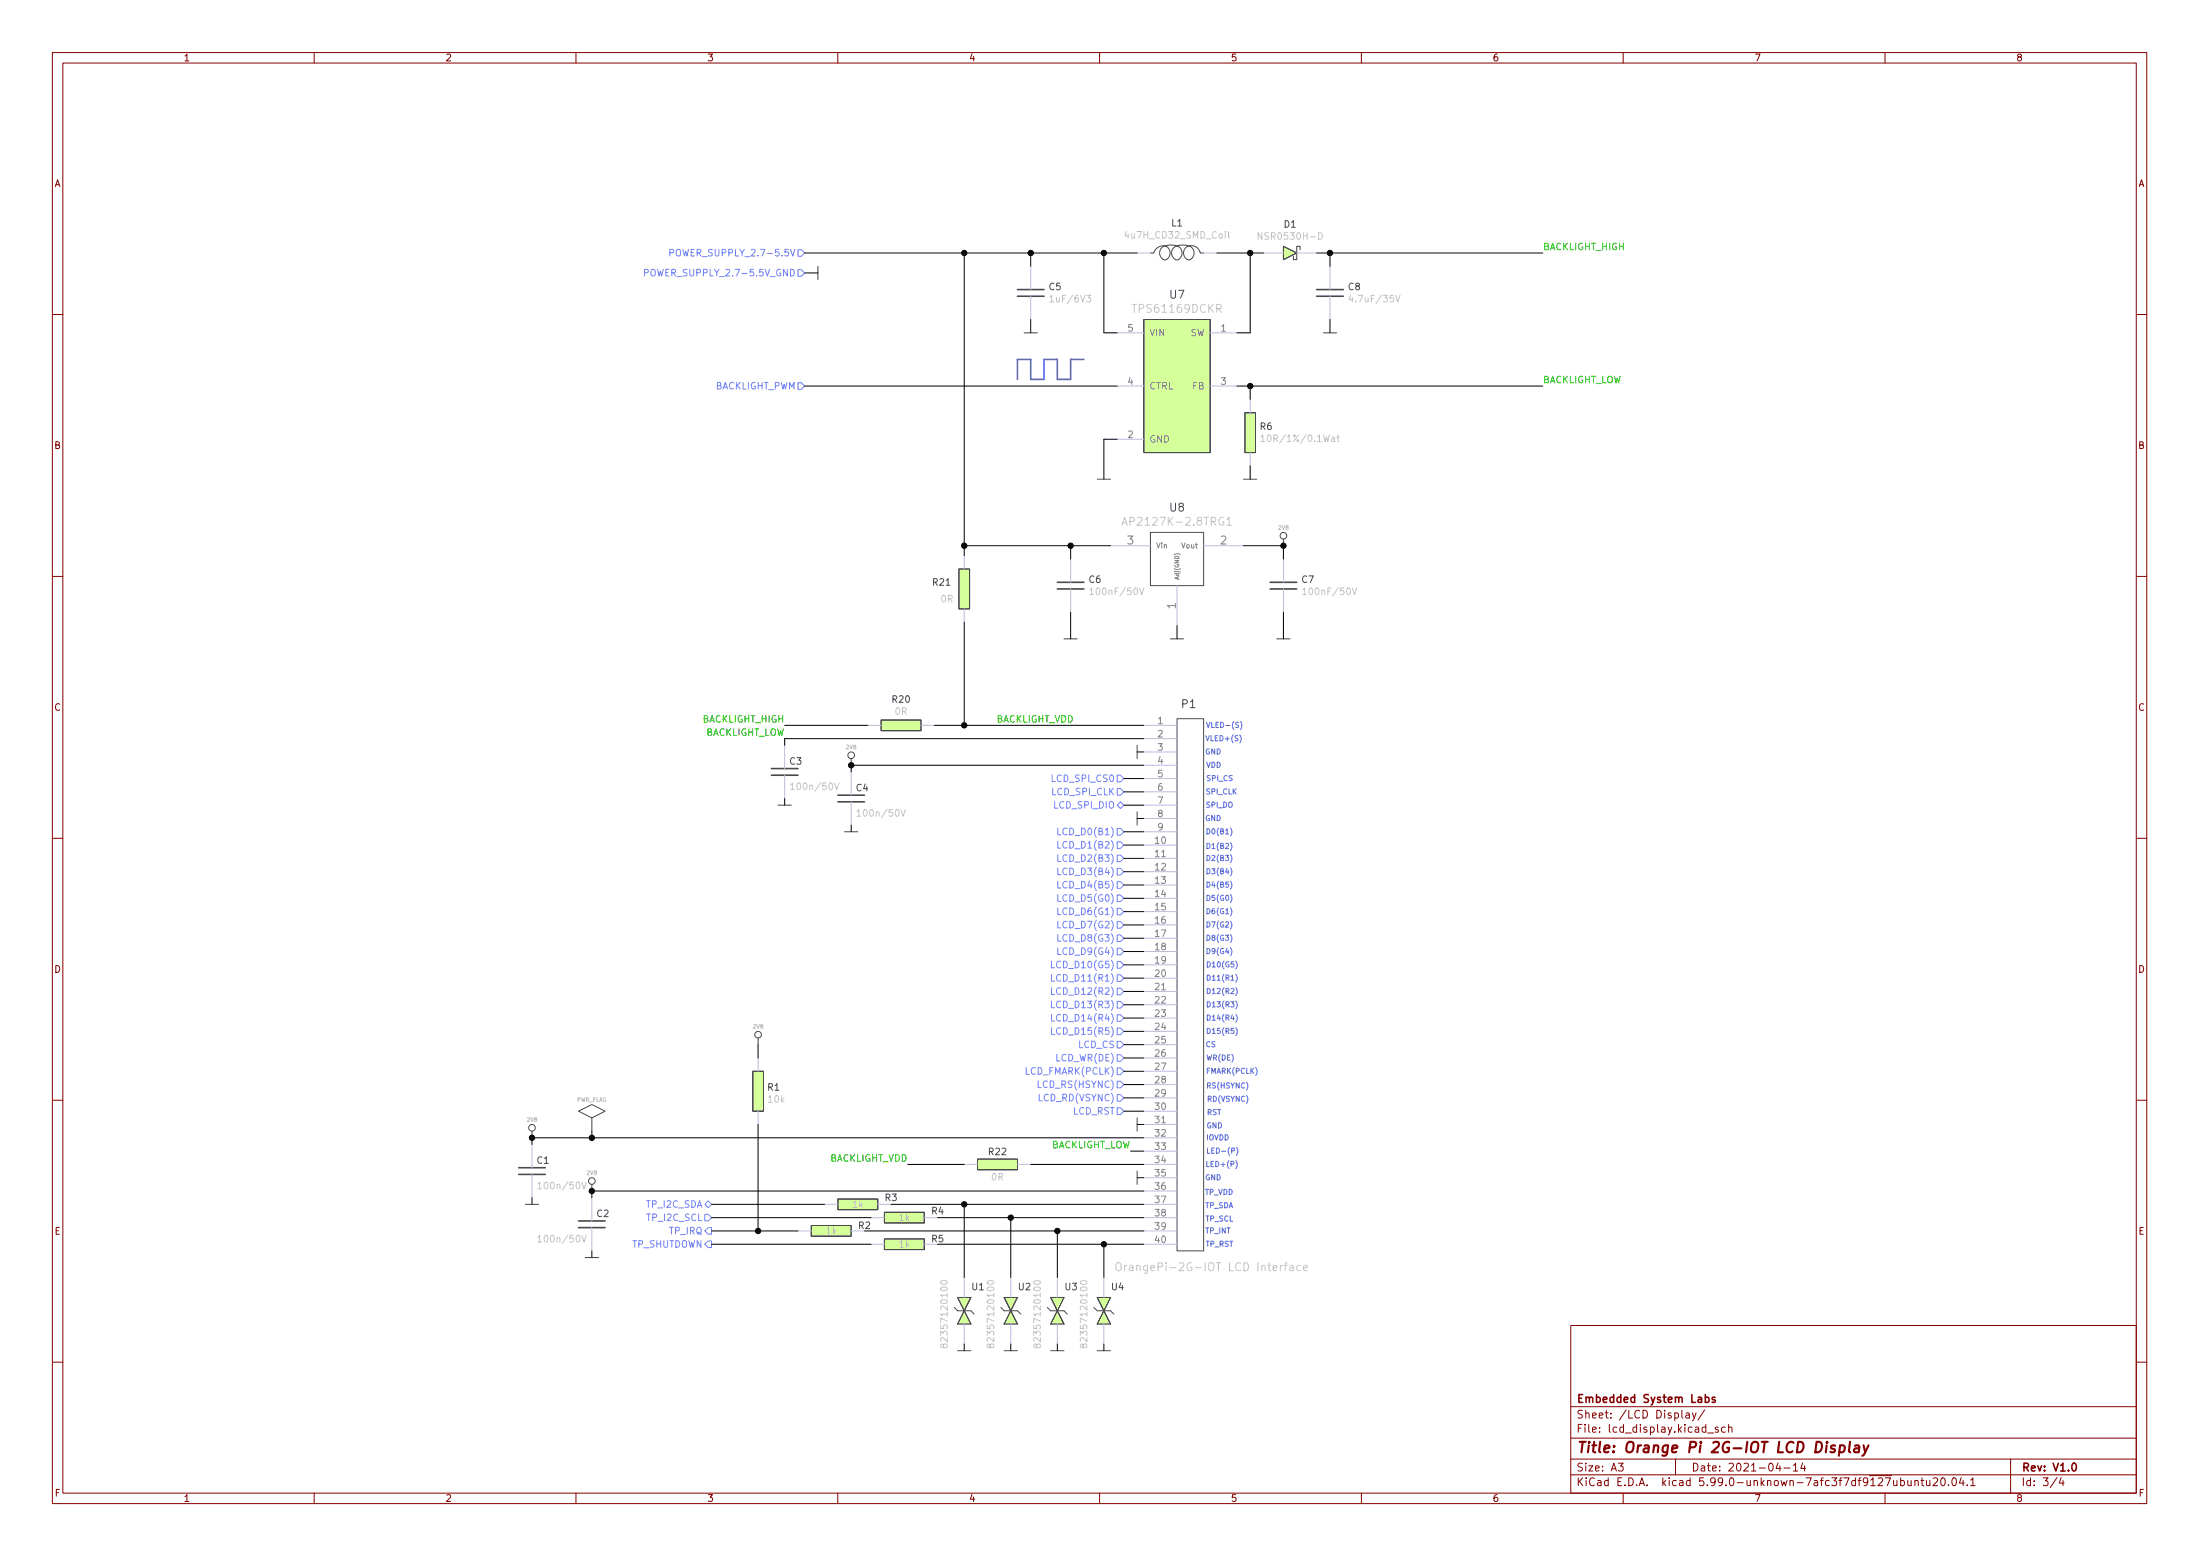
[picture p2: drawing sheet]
<svg xmlns="http://www.w3.org/2000/svg" width="420mm" height="297mm" viewBox="0 0 420 297" stroke-linecap="round" stroke-linejoin="round" font-family="sans-serif">
<g fill="none" stroke="#840000" stroke-width=".19">
<path d="M10 10h400v277h-400zM12 12h396v273h-396zM60 10v2M110 10v2M160 10v2M210 10v2M260 10v2M310 10v2M360 10v2M10 60h2M408 60h2M10 110h2"/>
<path d="M408 110h2M10 160h2M408 160h2M10 210h2M408 210h2M300 253h108v32h-108zM10 260h2M300 278.5h108M300 274.5h108M300 268.5h108M309.1 279.3h.9l-.5 .6 .4 .1v.7l-.2 .1-.6-.1M320 278.5v3"/>
<path d="M321.2 269.2v1.3l.2 .2M322 269.8h.6v.9M322.6 270.1h-.5a.29 .29 0 0 0-.2 .3 .29 .29 0 0 0 .2 .3l.5-.1M323.2 269.7l.4 1M323.9 269.7l-.5 1.4-.2 .1M325.6 269.1l-1.3 2M326.1 273.6h1.2M328.1 272.5l-.3-.1-.2 .2v.2l.5 .2v.3h-.5M329.5 272.5l-.4-.1-.3 .3 .1 .6h.6M330.1 272.6l.2-.2 .4 .1 .1 .9M330.1 271.9v1.5M339.6 279.2l-.4 1.1h.9"/>
<path d="M339.9 279.8v1M342.5 279.7l.4-.4v1.5M344.3 279.2l-.4 1.1h1M344.6 279.8v1M384 278.5v6.5M408 260h2M60 285v2M110 285v2M160 285v2M210 285v2M260 285v2M300 281.5h108"/>
<path d="M310 285v2M340.7 280.2h1.2M342.5 280.8h.9M360 285v2M364.4 282.6v.9l.4 .1 .2-.1M365 282.6v1M365.7 282.8l.2-.2 .4 .1 .1 .9M365.7 282.6v1M366.8 282.6h.6M367.1 282.1v1.3l.3 .2M367.9 282.6l.1 .9 .4 .1 .2-.1M368.6 282.6v1"/>
<path d="M369.2 282.3l.6-.2 .2 .2 .1 .2-1 1.1h1M370.9 282.2l.1-.1a.8 .8 0 0 1 .5 .8 .8 .8 0 0 1-.5 .7 1 1 0 0 1-.1-1.4zM372.1 283.5v.1M373 282.2l.1-.1a.8 .8 0 0 1 .6 .8 .8 .8 0 0 1-.6 .7 1 1 0 0 1-.1-1.4zM374.6 282l-.4 1.1h.9M374.9 282.6v1M375.7 283.5v.1M376.4 282.5l.4-.4v1.5M376.4 283.6h.8M392.9 282l-1.3 2M393.6 282l-.3 1.1h.9M394 282.6v1"/>
</g>
<path d="M325.7 266.8l.4-.1 .3 .3-.1 .6h-.6M327.5 266.8l-.3-.1-.2 .2v.2l.5 .2v.3h-.5M395.9 279.4l.1-.1a.8 .8 0 0 1 .6 .8 .8 .8 0 0 1-.6 .7 1 1 0 0 1-.1-1.4z" fill="none" stroke="#840000" stroke-width=".3"/>
<path d="M350.5 276a.49 .49 0 0 0-.8 .3l.2 .3 .5 .1 .1 .2-.4 .3-.5-.1M351.4 276h.8l.1 .3v.6a.66 .66 0 0 1-1 .2M351.4 275.9l-.2 2M353.3 275.2l-.2 1.8 .3 .2M354.3 276h.7v1.2M355.1 276.4l-.7 .1a.4 .4 0 0 0-.3 .3 .4 .4 0 0 0 .2 .4l.7-.1M355.9 275.9l.3 1.3M356.9 275.9l-.9 1.8-.3 .2" fill="none" stroke="#840000" stroke-width=".4"/>
<g fill="none" stroke="#484848" stroke-width=".19">
<path d="M156.2 50.8v2.6M222.4 47a4 4 0 0 1 2.5 0M222.6 47a1.9 1.9 0 0 0-2.3 1.3h-.6M222.8 49.6a1.36 1.36 0 0 0 .7-1.5 1.36 1.36 0 0 0-1.2-1.1 1.32 1.32 0 0 0-.8 1.5 1.32 1.32 0 0 0 1.3 1.1M224.1 47.3a.84 .84 0 0 1 1-.3 .84 .84 0 0 1 .6 .8 1.19 1.19 0 0 1-.1 1.2 1.19 1.19 0 0 1-1.1 .5 1.42 1.42 0 0 1-.4-2.2zM224.7 47a4 4 0 0 1 2.5 0M226.4 47.3a.84 .84 0 0 1 .9-.3 .84 .84 0 0 1 .6 .8 1.19 1.19 0 0 1 0 1.2 1.19 1.19 0 0 1-1.1 .5 1.42 1.42 0 0 1-.4-2.2zM227 47a1.73 1.73 0 0 1 2.2 1.3h.7M245.1 47l2.5 1.3-2.5 1.3zM195.6 63.5h2.5M218.4 61h12.7v25.4h-12.7zM237.7 78.8h2.1v7.6h-2.1z"/>
<path d="M252.7 63.5h2.6M209.5 91.5h2.6M237.5 91.5h2.5M183.1 108.6h2.1v7.6h-2.1zM219.7 101.6h10.2v10.2h-10.2zM245.1 102.9v1.3M168.3 137.5h7.6v2h-7.6zM203.2 122h2.5M223.5 122h2.6M224.8 137.2h5.1v101.6h-5.1zM243.8 122h2.6M148.6 153.7h2.5"/>
<path d="M161.3 158.8h2.5M162.6 144.8v1.3M217.2 142.3v2.5M217.2 155v2.5M144.8 198.2v1.2M101.6 215.9v1.3M110.5 212.1l2.5-1.2 2.6 1.2-2.6 1.3zM113 213.4v2.5M143.8 204.5h2v7.6h-2zM217.2 213.4v2.5M100.3 229.9h2.6M113 226.1v1.3"/>
<path d="M154.9 234h7.7v2h-7.7zM160 228.9h7.6v2h-7.6zM168.9 231.4h7.6v2.1h-7.6zM168.9 236.5h7.6v2h-7.6zM186.7 221.3h7.6v2h-7.6zM217.2 223.6v2.5M111.8 240.1h2.5M182.2 249.6l.7 .6h2.5l.7 .7M182.9 247.7h2.5l-1.3 2.5zM182.9 257.8h2.5M184.1 250.2l1.3 2.6h-2.5zM191.1 249.6l.7 .6h2.5l.6 .7"/>
<path d="M191.8 247.7h2.5l-1.3 2.5zM191.8 257.8h2.5M193 250.2l1.3 2.6h-2.5zM200 249.6l.7 .6h2.5l.6 .7M200.7 247.7h2.5l-1.3 2.5zM200.7 257.8h2.5M201.9 250.2l1.3 2.6h-2.5zM208.9 249.6l.6 .6h2.6l.6 .7M209.5 247.7h2.6l-1.3 2.5zM209.5 257.8h2.6M210.8 250.2l1.3 2.6h-2.6z"/>
<circle cx="245.1" cy="102.3" r=".63"/>
<circle cx="162.6" cy="144.2" r=".63"/>
<circle cx="144.8" cy="197.5" r=".63"/>
<circle cx="101.6" cy="215.3" r=".63"/>
<circle cx="113" cy="225.5" r=".63"/>
</g>
<g fill="none" stroke="#babcdd" stroke-width=".19">
<path d="M196.8 50.8v4.5M196.8 56.5v4.5M217.2 48.3h2.5M229.9 48.3h2.5M241.3 48.3h3.8M247.6 48.3h3.9M254 50.8v4.5M254 56.5v4.5M213.4 63.5h5M213.4 73.7h5M231.1 63.5h5.1M231.1 73.7h5.1"/>
<path d="M238.8 76.2v2.6M213.4 83.9h5M238.8 86.4v2.5M184.1 106.1v2.5M184.1 116.2v2.6M204.5 106.7v4.5M204.5 112.4v4.5M212.1 104.2h7.6M224.8 111.8v7.6M229.9 104.2h7.6M245.1 106.7v4.5M245.1 112.4v4.5"/>
<path d="M165.7 138.5h2.6M175.9 138.5h2.5M218.4 138.5h6.4M149.9 142.3v4.4M149.9 148v4.4M162.6 147.4v4.4M162.6 153v4.5M218.4 141h6.4M218.4 143.5h6.4M218.4 146.1h6.4M218.4 148.6h6.4M218.4 151.2h6.4"/>
<path d="M218.4 153.7h6.4M218.4 156.2h6.4M218.4 158.8h6.4M218.4 161.3h6.4M218.4 163.9h6.4M218.4 166.4h6.4M218.4 168.9h6.4M218.4 171.5h6.4M218.4 174h6.4M218.4 176.6h6.4M218.4 179.1h6.4M218.4 181.6h6.4"/>
<path d="M218.4 184.2h6.4M218.4 186.7h6.4M218.4 189.3h6.4M218.4 191.8h6.4M218.4 194.3h6.4M218.4 196.9h6.4M218.4 199.4h6.4M101.6 218.5v4.4M113 215.9h.1M144.8 202v2.5M144.8 212.1v2.6M218.4 202h6.4"/>
<path d="M218.4 204.5h6.4M218.4 207h6.4M218.4 209.6h6.4M218.4 212.1h6.4M218.4 214.7h6.4M218.4 217.2h6.4M218.4 219.7h6.4M101.6 224.2v4.4M113 228.6v4.5M113 234.3v4.5M152.4 235h2.5M157.5 229.9h2.5"/>
<path d="M162.6 235h2.5M166.4 232.4h2.5M166.4 237.5h2.5M167.6 229.9h2.6M176.5 232.4h2.6M176.5 237.5h2.6M184.1 222.3h2.6M194.3 222.3h2.5M218.4 232.4h6.4M218.4 237.5h6.4M218.4 235h6.4M218.4 229.9h6.4"/>
<path d="M218.4 222.3h6.4M218.4 224.8h6.4M218.4 227.4h6.4M184.1 243.9v3.8M184.1 252.8v3.8M193 243.9v3.8M193 252.8v3.8M201.9 243.9v3.8M201.9 252.8v3.8M210.8 243.9v3.8M210.8 252.8v3.8"/>
</g>
<g fill="none" stroke="#c2c2c2" stroke-width=".19">
<path d="M200.5 56.7l.4-.3v1.2M200.5 57.6h.7M207.5 56.4h.8l-.4 .4 .3 .2v.5l-.1 .1-.6-.1M234.6 44.2v1.1l.2 .2M241 44.4v1.3l-.7-1.3v1.3M251.8 44.4a.64 .64 0 0 1 .8 .7 .64 .64 0 0 1-.8 .6zM258 56.3l-.4 .9h.8M266.5 56.4l.5 1.2 .4-1.2M214.4 99.8h.7M234.3 99.2l.4-.5v1.6M240.8 83.4l.4-.4v1.3M240.8 84.3h.7"/>
<path d="M255.3 83.5h.5M255.5 83v1.1l.3 .2M208.1 112.6l.4-.4v1.3M208.1 113.5h.7M214.3 100.3l.5-1.6 .5 1.6M217.6 112.2l.4 1.3 .5-1.3M234.3 100.3h.9M248.8 112.6l.3-.4v1.3M248.8 113.5h.7M258.3 112.2l.4 1.3 .4-1.3M151 149.8l.3-.3v1.2M151 150.7h.7"/>
<path d="M159.4 149.5l.4 1.2 .4-1.2M163.7 154.9l.3-.4v1.3M163.7 155.8h.7M172.1 154.5l.4 1.3 .4-1.3M102.7 236.2l.4-.4v1.3M102.7 226l.4-.3v1.2M102.7 237.1h.7M102.7 226.9h.7M111.1 235.8l.4 1.3 .5-1.3M111.1 225.7l.4 1.2 .5-1.2M179.8 244.6a.69 .69 0 0 1 1.1 .3 .72 .72 0 0 1-1.3-.1zM180.2 256.8l.2-.2h.4l.1 .2-.1 .4-.4 .1-.2-.1-.1-.6-.4 .1-.1 .3 .2 .2 .1 .1 .3-.3"/>
<path d="M188.7 244.6a.69 .69 0 0 1 1.1 .3 .72 .72 0 0 1-1.3-.1zM189.1 256.8l.2-.2h.4l.1 .2-.1 .4-.4 .1-.2-.1-.1-.6-.4 .1-.1 .3 .2 .2 .1 .1 .3-.3M197.5 244.6a.69 .69 0 0 1 1.2 .3 .72 .72 0 0 1-1.3-.1zM198 256.8l.2-.2h.4l.1 .2-.1 .4-.4 .1-.2-.1-.2-.6-.3 .1-.1 .3 .1 .2 .2 .1 .3-.3M206.4 244.6a.69 .69 0 0 1 1.2 .3 .72 .72 0 0 1-1.3-.1zM206.9 256.8l.2-.2h.4l.1 .2-.1 .4-.4 .1-.2-.1-.2-.6-.3 .1-.1 .3 .1 .2 .2 .1 .3-.3M213.3 241.1a.51 .51 0 0 1 .6 0 .51 .51 0 0 1 .2 .5v.5a.51 .51 0 0 1-.5 .5 .51 .51 0 0 1-.5-.5v-.5zM214.8 241.6v1M215.2 241.6h-.3l-.1 .3M246.3 241.6h.6l.1 1M247 241.9l-.5 .1a.3 .3 0 0 0-.2 .3 .3 .3 0 0 0 .2 .3l.5-.1M248.4 241.6h-.5l-.2 .3 .1 .6h.6"/>
<path d="M249 242.1l.7-.2-.1-.3h-.4l-.2 .2v.7h.6"/>
</g>
<g fill="none" stroke="#484848" stroke-width=".3">
<path d="M194.3 56.6h5.1M194.3 55.3h5.1M251.5 56.6h5M251.5 55.3h5M201.9 112.4h5.1M201.9 111.2h5.1M242.6 112.4h5M242.6 111.2h5M147.3 148h5.1M147.3 146.7h5.1M160 153.1h5.1M160 151.8h5.1"/>
<path d="M99.1 224.2h5M99.1 222.9h5M110.5 234.4h5.1M110.5 233.1h5.1"/>
</g>
<g fill="#d4ff99" stroke="#d4ff99" stroke-width=".19">
<path d="M245.1 47l2.5 1.3-2.5 1.3z"/>
<path d="M218.4 61h12.7v25.4h-12.7z"/>
<path d="M237.7 78.8h2.1v7.6h-2.1z"/>
<path d="M210.8 250.2l1.3 2.6h-2.6z"/>
<path d="M209.5 247.7h2.6l-1.3 2.5z"/>
<path d="M193 250.2l1.3 2.6h-2.5z"/>
<path d="M191.8 247.7h2.5l-1.3 2.5z"/>
<path d="M201.9 250.2l1.3 2.6h-2.5z"/>
<path d="M200.7 247.7h2.5l-1.3 2.5z"/>
<path d="M184.1 250.2l1.3 2.6h-2.5z"/>
<path d="M182.9 247.7h2.5l-1.3 2.5z"/>
<path d="M168.9 231.4h7.6v2.1h-7.6z"/>
<path d="M168.9 236.5h7.6v2h-7.6z"/>
<path d="M154.9 234h7.7v2h-7.7z"/>
<path d="M160 228.9h7.6v2h-7.6z"/>
<path d="M186.7 221.3h7.6v2h-7.6z"/>
<path d="M143.8 204.5h2v7.6h-2z"/>
<path d="M168.3 137.5h7.6v2h-7.6z"/>
<path d="M183.1 108.6h2.1v7.6h-2.1z"/>
</g>
<path d="M248.3 47.7v-.7h-.7v2.6h-.6v-.7" fill="none" stroke="#484848" stroke-width=".2"/>
<path d="M224.2 105.9a.9 .9 0 0 1 1.2 0" fill="none" stroke="#848484" stroke-width=".19"/>
<g fill="none" stroke="#6e82ff" stroke-width=".19">
<path d="M123.1 52.1l.6-.1 .1-.2v-.3l-.7-.1v1.3M127.9 48.3l.6-.1 .2-.2-.1-.3-.7-.1v1.3M152.4 51.5h.6l.7 .6-.7 .6h-.6zM152.4 47.7h.6l.7 .6-.7 .6h-.6zM152.4 73.1h.6l.7 .6-.7 .6h-.6zM202 158.1v1.3h.6M213.4 158.2h.6l.6 .6-.6 .6h-.6zM213.4 150.5h.6l.6 .7-.6 .6h-.6zM213.4 148h.6l.6 .6-.6 .7h-.6zM213.4 153.7l.6-.6 .6 .6-.6 .6zM202 165.7v1.3h.6M202 168.3v1.2h.6"/>
<path d="M202 170.8v1.3h.6M202 173.3v1.3h.6M202 175.9v1.2h.6M202 178.4v1.3h.6M202 160.6v1.3h.6M202 163.2v1.2h.6M213.4 165.8h.6l.6 .6-.6 .6h-.6zM213.4 168.3h.6l.6 .6-.6 .7h-.6zM213.4 170.9h.6l.6 .6-.6 .6h-.6zM213.4 173.4h.6l.6 .6-.6 .7h-.6zM213.4 175.9h.6l.6 .7-.6 .6h-.6zM213.4 178.5h.6l.6 .6-.6 .6h-.6z"/>
<path d="M213.4 160.7h.6l.6 .6-.6 .7h-.6zM213.4 163.2h.6l.6 .7-.6 .6h-.6zM200.8 193.7v1.2h.6M200.8 196.2v1.3h.6M200.8 183.5v1.3h.6M200.8 186v1.3h.6M200.8 188.6v1.2h.6M200.8 191.1v1.3h.6M202 181v1.2h.6M213.4 193.7h.6l.6 .6-.6 .7h-.6zM213.4 196.3h.6l.6 .6-.6 .6h-.6zM213.4 198.8h.6l.6 .6-.6 .7h-.6z"/>
<path d="M213.4 181h.6l.6 .6-.6 .7h-.6zM213.4 183.6h.6l.6 .6-.6 .6h-.6zM213.4 186.1h.6l.6 .6-.6 .7h-.6zM213.4 188.6h.6l.6 .7-.6 .6h-.6zM213.4 191.2h.6l.6 .6-.6 .6h-.6zM213.4 211.5h.6l.6 .6-.6 .7h-.6zM213.4 203.9h.6l.6 .6-.6 .6h-.6zM213.4 209h.6l.6 .6-.6 .6h-.6zM213.4 206.4h.6l.6 .6-.6 .7h-.6zM213.4 201.3h.6l.6 .7-.6 .6h-.6zM134.6 231.8h.7l.6 .6-.6 .7h-.7zM134.6 229.9l.7-.6 .6 .6-.6 .6z"/>
<path d="M134.6 237.5l.7-.6h.6v1.3h-.6zM135.3 234.4h.6v1.2h-.6l-.7-.6z"/>
</g>
<g fill="none" stroke="#505ad2" stroke-width=".19">
<path d="M230.4 137.9l.3 1 .4-1M230.3 140.4l.3 1 .4-1M230.5 158.2a.51 .51 0 0 1 .6 .5 .51 .51 0 0 1-.6 .5zM230.5 161a.51 .51 0 0 1 .6 .5 .51 .51 0 0 1-.6 .5zM230.5 163.3a.51 .51 0 0 1 .6 .5 .51 .51 0 0 1-.6 .5zM230.5 165.8a.51 .51 0 0 1 .6 .5 .51 .51 0 0 1-.6 .5zM230.5 168.4a.51 .51 0 0 1 .6 .5 .51 .51 0 0 1-.6 .5zM230.5 170.9a.51 .51 0 0 1 .6 .5 .51 .51 0 0 1-.6 .5zM230.5 173.4a.51 .51 0 0 1 .6 .5 .51 .51 0 0 1-.6 .5zM230.5 176a.51 .51 0 0 1 .6 .5 .51 .51 0 0 1-.6 .5zM230.5 178.5a.51 .51 0 0 1 .6 .5 .51 .51 0 0 1-.6 .5zM230.5 181.1a.51 .51 0 0 1 .6 .5 .51 .51 0 0 1-.6 .5z"/>
<path d="M230.6 196.3a.51 .51 0 0 1 .5 .5 .51 .51 0 0 1-.5 .5zM230.6 186.1a.51 .51 0 0 1 .5 .5 .51 .51 0 0 1-.5 .5zM230.6 183.6a.51 .51 0 0 1 .5 .5 .51 .51 0 0 1-.5 .5zM230.6 188.7a.51 .51 0 0 1 .5 .5 .51 .51 0 0 1-.5 .5zM230.6 191.2a.51 .51 0 0 1 .5 .5 .51 .51 0 0 1-.5 .5zM230.6 193.8a.51 .51 0 0 1 .5 .5 .51 .51 0 0 1-.5 .5zM230.6 219.2v1h.5M230.5 221.7v1h.5"/>
</g>
<path d="M207 68.6h-2.5v3.8h-2.6v-3.8h-2.5v3.8h-2.6v-3.8h-2.5v3.8" fill="none" stroke="#505ad2" stroke-width=".3"/>
<g fill="none" stroke="#000" stroke-width=".19">
<path d="M153.7 48.3h63.5M153.7 52.1h2.5M184.1 48.3v57.8M196.8 48.3v2.5M210.8 48.3v15.2h2.6M232.4 48.3h8.9M238.8 48.3v15.2h-2.6M251.5 48.3h43.1M254 48.3v2.5M153.7 73.7h59.7M196.8 61v2.5M236.2 73.7h58.4"/>
<path d="M238.8 73.7v2.5M254 61v2.5M213.4 83.9h-2.6v7.6M238.8 88.9v2.6M184.1 118.8v19.7M184.1 104.2h28M204.5 104.2v2.5M204.5 116.9v5.1M224.8 119.4v2.6M237.5 104.2h7.6v2.5M245.1 116.9v5.1M149.9 138.5h15.8"/>
<path d="M178.4 138.5h40M149.9 152.4v1.3M162.6 157.5v1.3M214.6 148.6h3.8M214.6 151.2h3.8M214.6 153.7h3.8M214.6 158.8h3.8M217.2 143.5h1.2M217.2 156.2h1.2M218.4 141h-68.5v1.3M218.4 146.1h-55.8v1.3M214.6 171.5h3.8"/>
<path d="M214.6 163.9h3.8M214.6 166.4h3.8M214.6 168.9h3.8M214.6 161.3h3.8M214.6 174h3.8M214.6 176.6h3.8M214.6 179.1h3.8M144.8 199.4v2.6M214.6 199.4h3.8M214.6 196.9h3.8M214.6 181.6h3.8M214.6 184.2h3.8"/>
<path d="M214.6 186.7h3.8M214.6 189.3h3.8M214.6 191.8h3.8M214.6 194.3h3.8M113 215.9v1.3M144.8 214.7v20.3M214.6 204.5h3.8M214.6 202h3.8M214.6 209.6h3.8M214.6 207h3.8M214.6 212.1h3.8M215.9 219.7h2.5"/>
<path d="M217.2 214.7h1.2M218.4 217.2h-116.8v1.3M101.6 228.6v1.3M113 238.8v1.3M135.9 237.5h30.5M135.9 235h16.5M135.9 232.4h30.5M135.9 229.9h21.6M165.1 235h53.3M170.2 229.9h48.2M173.4 222.3h10.7M179.1 237.5h39.3"/>
<path d="M179.1 232.4h39.3M184.1 229.9v14M193 232.4v11.5M196.8 222.3h21.6M201.9 235v8.9M210.8 237.5v6.4M217.2 224.8h1.2M218.4 227.4h-105.4v1.2M184.1 256.6v1.2M193 256.6v1.2M201.9 256.6v1.2M210.8 256.6v1.2"/>
</g>
<g fill="#000" stroke="#000" stroke-width=".19">
<circle cx="184.2" cy="48.3" r=".51"/>
<circle cx="196.9" cy="48.3" r=".51"/>
<circle cx="210.8" cy="48.3" r=".51"/>
<circle cx="238.8" cy="48.3" r=".51"/>
<circle cx="254" cy="48.3" r=".51"/>
<circle cx="238.8" cy="73.7" r=".51"/>
<circle cx="184.2" cy="104.2" r=".51"/>
<circle cx="204.5" cy="104.2" r=".51"/>
<circle cx="245.1" cy="104.2" r=".51"/>
<circle cx="184.2" cy="138.5" r=".51"/>
<circle cx="162.6" cy="146.1" r=".51"/>
<circle cx="101.6" cy="217.2" r=".51"/>
<circle cx="113" cy="217.2" r=".51"/>
<circle cx="113" cy="227.4" r=".51"/>
<circle cx="144.8" cy="235" r=".51"/>
<circle cx="184.2" cy="229.9" r=".51"/>
<circle cx="193" cy="232.4" r=".51"/>
<circle cx="201.9" cy="235" r=".51"/>
<circle cx="210.8" cy="237.5" r=".51"/>
</g>
<text font-size="2.8" fill="#840000" x="301" y="277.3">Title: Orange Pi 2G-IOT LCD Display</text>
<g font-size="2.1" fill="#c2c2c2">
<text x="216.7" y="59.7">TPS61169DCKR</text>
<text x="215.5" y="100.3">AP2127K-2.8TRG1</text>
<text x="215.6" y="242.6">OrangePi-2G-IOT LCD Interface</text>
</g>
<g font-size="2.1" fill="#454750">
<text x="223.4" y="57">U7</text>
<text x="223.4" y="97.6">U8</text>
<text x="225.7" y="135.2">P1</text>
</g>
<g font-size="2.1" fill="#848484">
<text x="215.3" y="103.9">3</text>
<text x="233.1" y="103.9">2</text>
<text x="224.5" y="116.2" transform="rotate(-90 224.5 116.2)">1</text>
</g>
<g font-size="2.1" fill="#840000">
<text x="301" y="267.8">Embedded System Labs</text>
<text x="301" y="273.5">File: lcd_display.kicad_sch</text>
<text x="301" y="270.8">Sheet: /LCD Display/</text>
<text x="301" y="280.9">Size: A3</text>
<text x="323" y="280.9">Date: 2021-04-14</text>
<text x="386" y="280.9">Rev: V1.0</text>
<text x="301" y="283.7">KiCad E.D.A. kicad 5.99.0-unknown-7afc3f7df9~127~ubuntu20.04.1</text>
<text x="386" y="283.7">Id: 3/4</text>
</g>
<g font-size="1.8" fill="#840000">
<text x="35" y="11.7">1</text>
<text x="85" y="11.7">2</text>
<text x="135" y="11.7">3</text>
<text x="185" y="11.7">4</text>
<text x="235" y="11.7">5</text>
<text x="285" y="11.7">6</text>
<text x="335" y="11.7">7</text>
<text x="385" y="11.7">8</text>
<text x="10.3" y="35.7">A</text>
<text x="408.3" y="35.7">A</text>
<text x="10.3" y="85.7">B</text>
<text x="408.3" y="85.7">B</text>
<text x="10.3" y="135.7">C</text>
<text x="408.3" y="135.7">C</text>
<text x="10.3" y="185.7">D</text>
<text x="408.3" y="185.7">D</text>
<text x="10.4" y="235.7">E</text>
<text x="408.4" y="235.7">E</text>
<text x="10.4" y="285.7">F</text>
<text x="35" y="286.7">1</text>
<text x="85" y="286.7">2</text>
<text x="135" y="286.7">3</text>
<text x="185" y="286.7">4</text>
<text x="235" y="286.7">5</text>
<text x="285" y="286.7">6</text>
<text x="335" y="286.7">7</text>
<text x="385" y="286.7">8</text>
<text x="408.4" y="285.7">F</text>
</g>
<g font-size="1.8" fill="#c2c2c2">
<text x="215.3" y="45.5">4u7H_CD32_SMD_Coil</text>
<text x="241" y="45.8">NSR0530H-D</text>
<text x="201" y="57.7">1uF/6V3</text>
<text x="258.3" y="57.7">4.7uF/35V</text>
<text x="242" y="84.4">10R/1%/0.1Wat</text>
<text x="208.9" y="113.6">100nF/50V</text>
<text x="249.5" y="113.6">100nF/50V</text>
<text x="179.7" y="115">0R</text>
<text x="171" y="136.4">0R</text>
<text x="151.7" y="150.8">100n/50V</text>
<text x="164.4" y="155.9">100n/50V</text>
<text x="146.8" y="210.5">10k</text>
<text x="103.4" y="227">100n/50V</text>
<text x="189.4" y="225.3">0R</text>
<text x="162.8" y="230.6">1k</text>
<text x="171.7" y="233.1">1k</text>
<text x="103.4" y="237.2">100n/50V</text>
<text x="157.8" y="235.6">1k</text>
<text x="171.7" y="238.2">1k</text>
<text x="181" y="256.3" transform="rotate(-90 181 256.3)">82357120100</text>
<text x="189.9" y="256.3" transform="rotate(-90 189.9 256.3)">82357120100</text>
<text x="198.8" y="256.3" transform="rotate(-90 198.8 256.3)">82357120100</text>
<text x="207.6" y="256.3" transform="rotate(-90 207.6 256.3)">82357120100</text>
</g>
<g font-size="1.8" fill="#454750">
<text x="223.8" y="43.2">L1</text>
<text x="245.2" y="43.4">D1</text>
<text x="200.4" y="55.4">C5</text>
<text x="257.5" y="55.4">C8</text>
<text x="240.7" y="82.1">R6</text>
<text x="178.2" y="111.8">R21</text>
<text x="208" y="111.3">C6</text>
<text x="248.6" y="111.3">C7</text>
<text x="170.5" y="134.1">R20</text>
<text x="150.8" y="146">C3</text>
<text x="163.5" y="151">C4</text>
<text x="146.6" y="208.2">R1</text>
<text x="188.9" y="220.5">R22</text>
<text x="102.6" y="222.2">C1</text>
<text x="114" y="232.3">C2</text>
<text x="169" y="229.3">R3</text>
<text x="177.9" y="231.8">R4</text>
<text x="164" y="234.6">R2</text>
<text x="177.9" y="237.1">R5</text>
<text x="185.6" y="246.3">U1</text>
<text x="194.5" y="246.3">U2</text>
<text x="203.4" y="246.3">U3</text>
<text x="212.3" y="246.3">U4</text>
</g>
<g font-size="1.8" fill="#00c200">
<text x="294.6" y="47.8">BACKLIGHT_HIGH</text>
<text x="294.6" y="73.2">BACKLIGHT_LOW</text>
<text x="134" y="137.9">BACKLIGHT_HIGH</text>
<text x="190" y="137.9">BACKLIGHT_VDD</text>
<text x="134.3" y="140.5">BACKLIGHT_LOW</text>
<text x="158.2" y="221.7">BACKLIGHT_VDD</text>
<text x="200.4" y="219.2">BACKLIGHT_LOW</text>
</g>
<g font-size="1.8" fill="#6e82ff">
<text x="124.7" y="52.7">POWER_SUPPLY_2.7-5.5V_GND</text>
<text x="129.6" y="48.9">POWER_SUPPLY_2.7-5.5V</text>
<text x="136.3" y="74.3">BACKLIGHT_PWM</text>
<text x="201.1" y="149.3">LCD_SPI_CS0</text>
<text x="200.9" y="151.8">LCD_SPI_CLK</text>
<text x="201.4" y="154.3">LCD_SPI_DIO</text>
<text x="202.7" y="159.4">LCD_D0(B1)</text>
<text x="202.7" y="162">LCD_D1(B2)</text>
<text x="202.7" y="167">LCD_D3(B4)</text>
<text x="202.7" y="164.5">LCD_D2(B3)</text>
<text x="202.6" y="172.1">LCD_D5(G0)</text>
<text x="202.7" y="169.6">LCD_D4(B5)</text>
<text x="202.6" y="174.7">LCD_D6(G1)</text>
<text x="202.6" y="177.2">LCD_D7(G2)</text>
<text x="202.6" y="179.7">LCD_D8(G3)</text>
<text x="201.6" y="184.8">LCD_D10(G5)</text>
<text x="202.6" y="182.3">LCD_D9(G4)</text>
<text x="201.7" y="187.4">LCD_D11(R1)</text>
<text x="201.7" y="189.9">LCD_D12(R2)</text>
<text x="201.7" y="195">LCD_D14(R4)</text>
<text x="201.7" y="197.5">LCD_D15(R5)</text>
<text x="201.7" y="192.4">LCD_D13(R3)</text>
<text x="201.8" y="202.6">LCD_WR(DE)</text>
<text x="205.9" y="200.1">LCD_CS</text>
<text x="196" y="205.1">LCD_FMARK(PCLK)</text>
<text x="198.5" y="207.7">LCD_RS(HSYNC)</text>
<text x="198.5" y="210.2">LCD_RD(VSYNC)</text>
<text x="204.8" y="212.8">LCD_RST</text>
<text x="123.5" y="230.5">TP_I2C_SDA</text>
<text x="123.7" y="233.1">TP_I2C_SCL</text>
<text x="120.6" y="238.2">TP_SHUTDOWN</text>
<text x="127.9" y="235.6">TP_IRQ</text>
</g>
<g font-size="1.8" fill="#848484">
<text x="215.4" y="63.3">5</text>
<text x="219.5" y="64.2">VIN</text>
<text x="227.3" y="64.2">SW</text>
<text x="233.2" y="63.3">1</text>
<text x="215.4" y="73.4">4</text>
<text x="219.5" y="74.3">CTRL</text>
<text x="227.8" y="74.3">FB</text>
<text x="233.2" y="73.4">3</text>
<text x="215.4" y="83.6">2</text>
<text x="219.5" y="84.5">GND</text>
<text x="221.1" y="138.2">1</text>
<text x="221.1" y="140.8">2</text>
<text x="221.1" y="143.3">3</text>
<text x="221.1" y="145.8">4</text>
<text x="221.1" y="148.4">5</text>
<text x="221.1" y="150.9">6</text>
<text x="221.1" y="153.5">7</text>
<text x="221.1" y="156">8</text>
<text x="220.6" y="161.1">10</text>
<text x="221.1" y="158.5">9</text>
<text x="220.6" y="163.6">11</text>
<text x="220.6" y="166.2">12</text>
<text x="220.6" y="168.7">13</text>
<text x="220.6" y="171.2">14</text>
<text x="220.6" y="173.8">15</text>
<text x="220.6" y="176.3">16</text>
<text x="220.6" y="178.9">17</text>
<text x="220.6" y="181.4">18</text>
<text x="220.6" y="183.9">19</text>
<text x="220.6" y="186.5">20</text>
<text x="220.6" y="189">21</text>
<text x="220.6" y="191.6">22</text>
<text x="220.6" y="194.1">23</text>
<text x="220.6" y="196.6">24</text>
<text x="220.6" y="199.2">25</text>
<text x="220.6" y="201.7">26</text>
<text x="220.6" y="204.3">27</text>
<text x="220.6" y="206.8">28</text>
<text x="220.6" y="209.3">29</text>
<text x="220.6" y="211.9">30</text>
<text x="220.6" y="214.4">31</text>
<text x="220.6" y="217">32</text>
<text x="220.6" y="219.5">33</text>
<text x="220.6" y="222">34</text>
<text x="220.6" y="224.6">35</text>
<text x="220.6" y="227.1">36</text>
<text x="220.6" y="229.7">37</text>
<text x="220.6" y="232.2">38</text>
<text x="220.6" y="234.7">39</text>
<text x="220.6" y="237.3">40</text>
</g>
<g font-size="1.4" fill="#848484">
<text x="220.7" y="104.7">Vin</text>
<text x="225.8" y="104.7">Vout</text>
</g>
<g font-size="1.4" fill="#505ad2">
<text x="231" y="141.5">VLED+(S)</text>
<text x="231.5" y="138.9">VLED-(S)</text>
<text x="230.2" y="144">GND</text>
<text x="230.4" y="146.6">VDD</text>
<text x="230.6" y="149.1">SPI_CS</text>
<text x="230.5" y="151.6">SPI_CLK</text>
<text x="230.5" y="154.2">SPI_DO</text>
<text x="230.2" y="156.7">GND</text>
<text x="231.1" y="159.3">D0(B1)</text>
<text x="231.1" y="162">D1(B2)</text>
<text x="231.1" y="164.3">D2(B3)</text>
<text x="231.1" y="166.9">D3(B4)</text>
<text x="231" y="172">D5(G0)</text>
<text x="231.1" y="169.4">D4(B5)</text>
<text x="231" y="174.5">D6(G1)</text>
<text x="231" y="177">D7(G2)</text>
<text x="231" y="179.6">D8(G3)</text>
<text x="231" y="182.1">D9(G4)</text>
<text x="231.3" y="184.7">D10(G5)</text>
<text x="231.3" y="187.2">D11(R1)</text>
<text x="231.3" y="189.7">D12(R2)</text>
<text x="231.3" y="197.4">D15(R5)</text>
<text x="231.3" y="192.3">D13(R3)</text>
<text x="231.3" y="194.8">D14(R4)</text>
<text x="230.3" y="199.9">CS</text>
<text x="230.7" y="202.4">WR(DE)</text>
<text x="230.7" y="205">FMARK(PCLK)</text>
<text x="230.9" y="207.8">RS(HSYNC)</text>
<text x="230.5" y="215.4">GND</text>
<text x="230.5" y="212.8">RST</text>
<text x="230.9" y="210.3">RD(VSYNC)</text>
<text x="230.4" y="217.7">IOVDD</text>
<text x="231.6" y="220.2">LED-(P)</text>
<text x="230.2" y="225.3">GND</text>
<text x="231.1" y="222.8">LED+(P)</text>
<text x="230.1" y="228.1">TP_VDD</text>
<text x="230.1" y="230.6">TP_SDA</text>
<text x="230.2" y="233.2">TP_SCL</text>
<text x="230.2" y="238">TP_RST</text>
<text x="230.3" y="235.5">TP_INT</text>
</g>
<g font-size="1.1" fill="#c2c2c2">
<text x="244.2" y="101.1">2V8</text>
<text x="161.6" y="143">2V8</text>
<text x="143.8" y="196.4">2V8</text>
<text x="100.7" y="214.1">2V8</text>
<text x="110.1" y="210.3">PWR_FLAG</text>
<text x="112.1" y="224.3">2V8</text>
</g>
<text font-size="1.1" fill="#848484" x="225.2" y="110.8" transform="rotate(-90 225.2 110.8)">Adj(GND)</text>
</svg>
